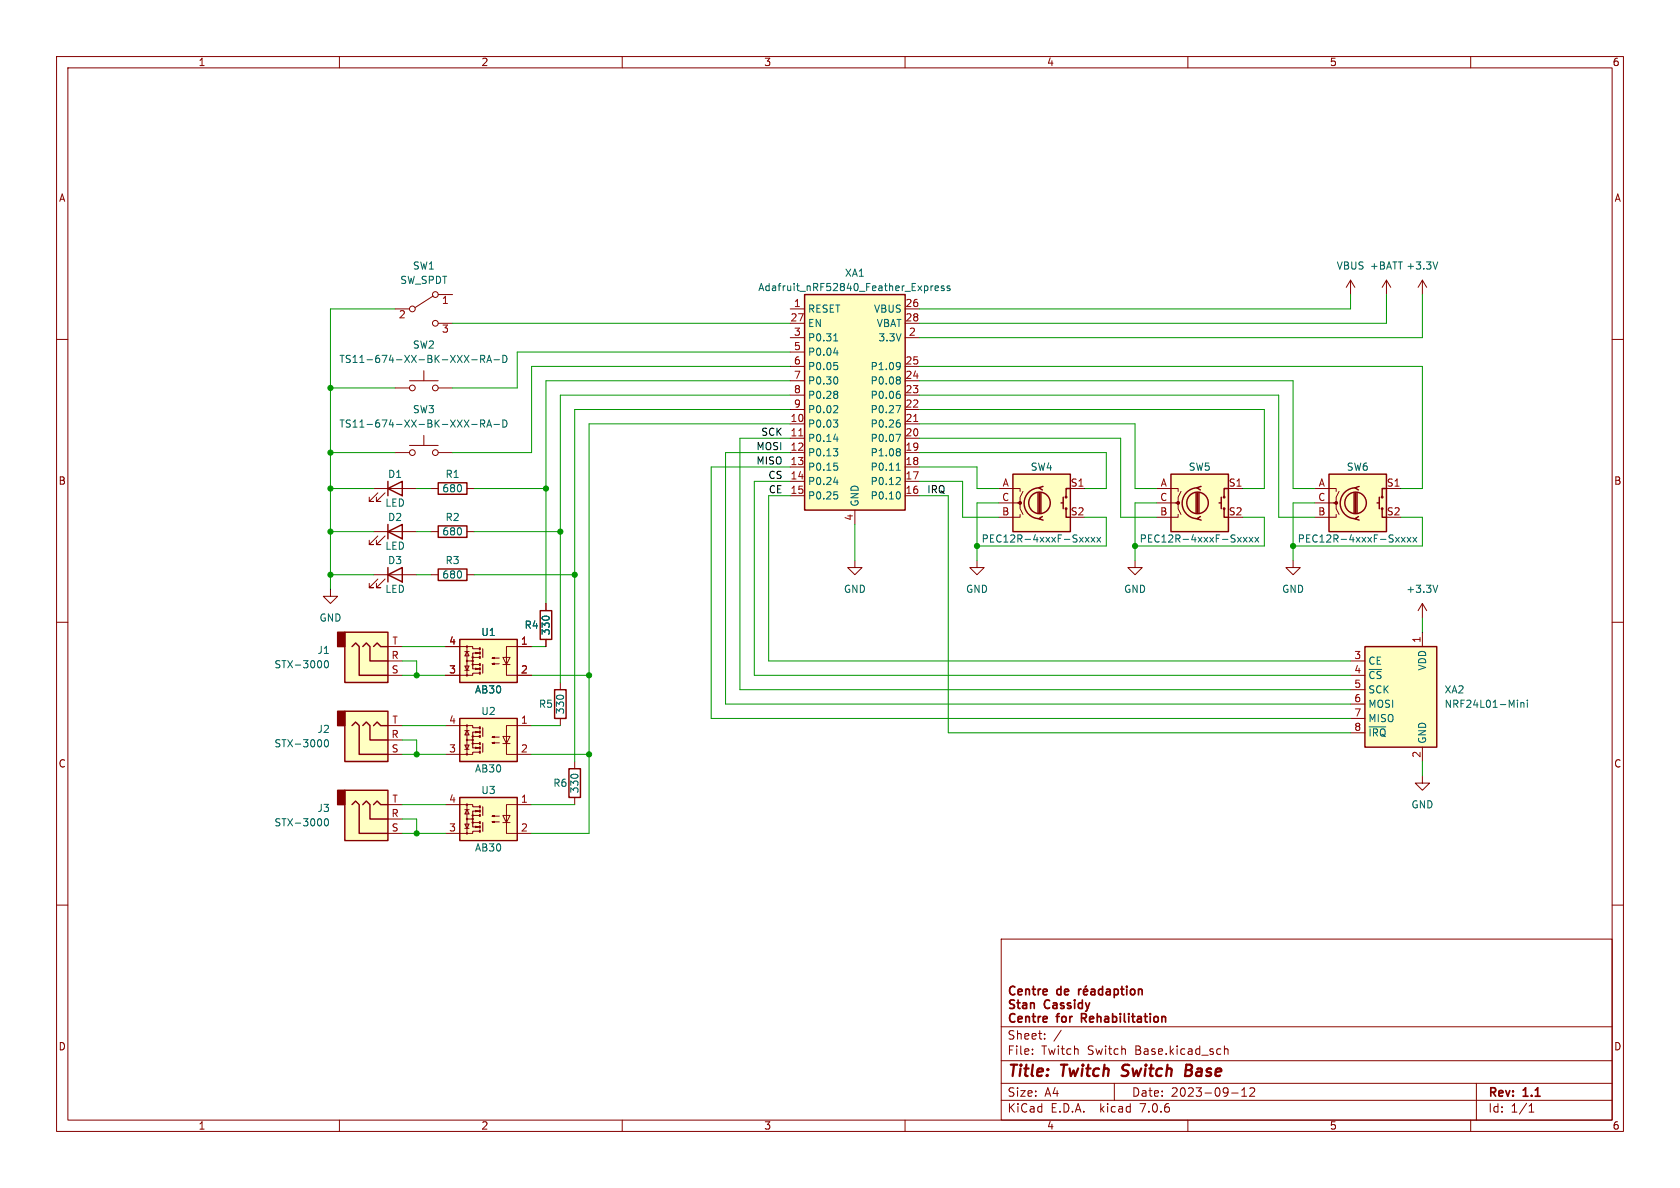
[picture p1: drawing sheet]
<svg xmlns="http://www.w3.org/2000/svg" width="297mm" height="210mm" viewBox="0 0 297 210" stroke-linecap="round" stroke-linejoin="round" font-family="sans-serif">
<g fill="none" stroke="#840000" stroke-width=".18">
<path d="M10 10h277v190h-277zM12 12h273v186h-273zM60 10v2M110 10v2M160 10v2M210 10v2M260 10v2M10 60h2M69.8 54.6h2.6M76.6 52.3l-3.2 2.1M77.5 52.1h2.5M77.5 57.2h2.5"/>
<path d="M139.7 54.6h2.5M139.7 57.2h2.5M139.7 59.7h2.5M160 54.6h2.6M160 57.2h2.6M160 59.7h2.6M238.8 49.5l-.8 1.3M238.8 49.5v2.6M238.8 49.5l.7 1.3M245.1 49.5l-.8 1.3M245.1 49.5v2.6M245.1 49.5l.8 1.3"/>
<path d="M251.5 49.5v2.6M251.5 49.5l-.8 1.3M251.5 49.5l.7 1.3M285 60h2M69.8 68.6h2.6M72.4 78.7h5.1M72.4 67.3h5.1M74.9 65.5v1.8M74.9 77v1.7M77.5 68.6h2.5M139.7 67.3h2.5M139.7 74.9h2.5"/>
<path d="M139.7 77.5h2.5M139.7 72.4h2.5M139.7 69.9h2.5M139.7 64.8h2.5M139.7 62.2h2.5M160 67.3h2.6M160 74.9h2.6M160 77.5h2.6M160 72.4h2.6M160 69.9h2.6M160 64.8h2.6M66 86.4h7.7"/>
<path d="M66 94h7.7M66.8 87.1l-1.5 1.5h.7h-.7v-.7M66.8 94.7l-1.5 1.6h.7h-.7v-.8M68.1 87.1l-1.6 1.5h.8h-.8v-.7M68.1 94.7l-1.6 1.6h.8h-.8v-.8M69.8 80h2.6M76.2 86.4h1.3M76.2 94h1.3M77.5 80h2.5M82.5 86.4h1.3M82.5 94h1.3M139.7 80h2.5"/>
<path d="M139.7 82.6h2.5M139.7 85.1h2.5M139.7 87.6h2.5M151.1 99.1v1.2h1.3l-1.3 1.3-1.2-1.3h1.2M151.1 90.2v2.5M160 80h2.6M160 82.6h2.6M160 85.1h2.6M160 87.6h2.6M172.7 99.1v1.2h1.3l-1.3 1.3-1.3-1.3h1.3M176.5 86.4h3.8v.5M176.5 88.9h3.8v1l.5 1"/>
<path d="M180.3 90.9v.5h-3.8M180.8 86.9l-.5 1v1h-.5M189.2 86.4h2.6M200.7 99.1v1.2h1.2l-1.2 1.3-1.3-1.3h1.3M204.5 86.4h3.8v.5M204.5 88.9h3.8v1l.5 1M208.3 90.9v.5h-3.8M208.8 86.9l-.5 1v1h-.5M217.2 86.4h2.5M228.6 99.1v1.2h1.3l-1.3 1.3-1.3-1.3h1.3M232.4 86.4h3.8v.5M232.4 88.9h3.8v1l.5 1"/>
<path d="M236.2 90.9v.5h-3.8M236.7 86.9l-.5 1v1h-.5M245.1 86.4h2.5M10 110h2M58.4 104.1v1.3h1.3l-1.3 1.3-1.3-1.3h1.3M66 101.6h7.7M66.8 102.4l-1.5 1.5h.7h-.7v-.8M68.1 102.4l-1.6 1.5h.8h-.8v-.8M68.6 116.8h2.5M68.6 114.3h2.5M68.6 119.4h2.5M76.2 101.6h1.3"/>
<path d="M78.7 114.3h4.9v.4h1.1M82.2 117.7h.7l-.4 .8zM82.2 118.5h.7M82.2 115.2h.7M82.5 115.2l.4 .8h-.7zM82.5 114.3v5.1M82.5 116.8h1.1M82.5 101.6h1.3M83.6 117.5v.7h1.1M84.1 118.1l.5 .1-.5 .2zM84.1 115.3l.5 .1-.5 .2zM84.7 115.4h-1.1v.8"/>
<path d="M84.7 119h-1.1v.4h-4.9M84.7 116.2h-1.1v1.3h1.1M87 117.3l.4-.1v.3l-.4-.2h1.3M87 116.3l.4-.1v.3l-.4-.2h1.3M88.9 116.2h1.3l-.7 1.3zM88.9 117.5h1.3M94 114.3h-4.5v5.1h4.5M96.5 106.7v1.3M96.5 113v1.3M238.8 116.8h2.5M238.8 119.4h2.5M251.5 106.7l-.8 1.3"/>
<path d="M251.5 106.7v2.5M251.5 111.8v2.5M251.5 106.7l.7 1.3M285 110h2M68.6 130.8h2.5M68.6 128.3h2.5M68.6 133.4h2.5M78.7 128.3h4.9v.4h1.1M82.2 131.7h.7l-.4 .8zM82.2 132.5h.7M82.2 129.2h.7M82.5 129.2l.4 .7h-.7z"/>
<path d="M82.5 130.8h1.1M82.5 128.3v5.1M83.6 131.4v.8h1.1M84.1 132.1l.5 .1-.5 .1zM84.1 129.3l.5 .1-.5 .1zM84.7 129.4h-1.1v.8M84.7 133h-1.1v.4h-4.9M84.7 130.2h-1.1v1.2h1.1M87 131.3l.4-.1v.2l-.4-.1h1.3M87 130.3l.4-.1v.2l-.4-.1h1.3M88.9 130.2h1.3l-.7 1.2zM88.9 131.4h1.3"/>
<path d="M94 128.3h-4.5v5.1h4.5M99.1 120.7v1.2M99.1 127v1.3M101.6 134.6v1.3M238.8 121.9h2.5M238.8 124.5h2.5M238.8 127h2.5M238.8 129.5h2.5M251.5 137.2v1.2h1.2l-1.2 1.3-1.3-1.3h1.3M251.5 132.1v2.5M10 160h2M68.6 144.8h2.5"/>
<path d="M68.6 147.3h2.5M68.6 142.2h2.5M78.7 142.2h4.9v.4h1.1M82.2 145.7h.7l-.4 .7zM82.2 146.4h.7M82.2 143.1h.7M82.5 143.1l.4 .8h-.7zM82.5 142.2v5.1M82.5 144.8h1.1M83.6 145.4v.8h1.1M84.1 146.1l.5 .1-.5 .1zM84.1 143.3l.5 .1-.5 .1z"/>
<path d="M84.7 143.4h-1.1v.7M84.7 146.9h-1.1v.4h-4.9M84.7 144.1h-1.1v1.3h1.1M87 145.3l.4-.1v.2l-.4-.1h1.3M87 144.3l.4-.2v.3l-.4-.1h1.3M88.9 144.1h1.3l-.7 1.3zM88.9 145.4h1.3M94 142.2h-4.5v5.1h4.5M101.6 141v1.2M285 160h2M177 166h108v32h-108zM60 198v2"/>
<path d="M110 198v2M160 198v2M177 194.5h108M177 191.5h108M177 187.5h108M177 181.5h108M182.5 186.3v.1M182.5 185.5v.1M184.7 183.6v.1M184.7 182.8v.1M187.6 182.1l-1.3 2M197 191.5v3"/>
<path d="M210 198v2M216.5 184.9v1.5M216.5 185.5l.2-.1 .3 .1 .1 .9M217.7 193.2h1.2M219.5 193.8h.9M219.5 192.7l.5-.4v1.5M221 192.4l.5-.1 .2 .1 .1 .3-.9 1.1h.9M260 198v2M261 191.5v6.5M270.3 196.6h.9M270.3 195.5l.4-.4v1.5"/>
<circle cx="72.9" cy="54.6" r=".51"/>
<circle cx="77" cy="57.2" r=".51"/>
<circle cx="77" cy="52.1" r=".51"/>
<circle cx="72.9" cy="68.6" r=".51"/>
<circle cx="77" cy="68.6" r=".51"/>
<circle cx="72.9" cy="80" r=".51"/>
<circle cx="77" cy="80" r=".51"/>
<circle cx="82.5" cy="114.3" r=".13"/>
<circle cx="82.5" cy="119.4" r=".13"/>
<circle cx="82.5" cy="116.8" r=".13"/>
<circle cx="83.6" cy="117.5" r=".13"/>
<circle cx="83.6" cy="116.2" r=".13"/>
<circle cx="83.6" cy="116.8" r=".13"/>
<circle cx="82.5" cy="128.3" r=".13"/>
<circle cx="82.5" cy="130.8" r=".13"/>
<circle cx="82.5" cy="133.4" r=".13"/>
<circle cx="83.6" cy="130.2" r=".13"/>
<circle cx="83.6" cy="131.4" r=".13"/>
<circle cx="83.6" cy="130.8" r=".13"/>
<circle cx="82.5" cy="147.3" r=".13"/>
<circle cx="82.5" cy="144.8" r=".13"/>
<circle cx="82.5" cy="142.2" r=".13"/>
<circle cx="83.6" cy="144.1" r=".13"/>
<circle cx="83.6" cy="144.8" r=".13"/>
<circle cx="83.6" cy="145.4" r=".13"/>
</g>
<path d="M198.3 190.1l.2 .1M198.6 188.4l-.2 .4 .1 .2M209.6 189.2h.7M210.3 189.2l.3 .1M210.4 188.2h-.7l-.2 2 1-.1M210.5 189.1l-.2 .1" fill="none" stroke="#840000" stroke-width=".4"/>
<g fill="none" stroke="#840000" stroke-width=".3">
<path d="M179.3 176.8h-.5l-.3 .3 .1 .3 .7 .3v.4l-.2 .2-.6-.1M179.4 174.5a.6 .6 0 0 0-.7 0 .6 .6 0 0 0-.2 .7 .56 .56 0 0 0 .3 .6 .56 .56 0 0 0 .6-.1M179.8 177.3h.5M180 175.4l.7-.2-.1-.3h-.4l-.2 .2 .1 .7h.5M180 176.8v1.3l.3 .2M180.8 177.3h.6l.1 1M181.3 175l.3-.1h.3l.1 1M181.3 174.9v1M181.5 177.6l-.5 .1a.29 .29 0 0 0-.2 .3 .29 .29 0 0 0 .2 .3l.5-.1M182.2 177.4l.2-.1h.4v1M182.2 177.3v1M182.5 174.9h.6"/>
<path d="M182.7 174.4v1.2l.4 .3M183.6 174.9v1M184 174.9h-.3l-.1 .2M184.4 175.4l.7-.2v-.3h-.5l-.2 .2 .1 .7h.6M185.6 176.9a.6 .6 0 0 0-.8 0 .6 .6 0 0 0-.2 .7 .56 .56 0 0 0 .3 .6 .56 .56 0 0 0 .7-.1M186.2 177.3h.6v1M186.8 177.6l-.5 .1a.29 .29 0 0 0-.2 .3 .29 .29 0 0 0 .2 .3l.5-.1M187.6 174.9h-.5l-.3 .2v.5l.2 .2h.6M187.6 174.4v1.5M188.1 177.3h-.4l-.2 .2 .1 .2 .5 .1v.4h-.6M188.2 175.4l.7-.2-.1-.3h-.4l-.2 .2 .1 .7h.5M189.3 177.3h-.4l-.2 .2 .1 .2 .5 .1v.4h-.6"/>
<path d="M190 176.8v.1M190 177.3v1M190.7 174.9v1M191.1 174.9h-.3l-.1 .2M191.2 180l.7-.1 .2-.2-.1-.4-.2-.1h-.6v1.5M191.3 177.3h-.4l-.3 .3v.4l.2 .2h.5M191.3 176.8v1.5M191.6 180l.5 .7M191.6 175.4l.7-.2-.1-.3h-.4l-.2 .2v.7h.6M191.9 177.3l.4 1M192.1 174.3l-.3 .2M192.3 178.3l-.2 .3-.2 .2"/>
<path d="M192.6 177.3l-.3 1M192.9 174.9h.6l.1 1M193.6 175.2l-.5 .1a.29 .29 0 0 0-.3 .3 .29 .29 0 0 0 .3 .3l.5-.1M194 179.8l.2-.1 .4 .1v.9M194 179.2v1.5M194.9 174.9h-.4l-.3 .2v.5l.1 .2h.6M194.9 174.4v1.5M195.3 179.8h.6l.1 .9M195.6 174.9h.6l.1 1M196.3 175.2l-.5 .1a.29 .29 0 0 0-.3 .3 .29 .29 0 0 0 .3 .3l.5-.1M196.7 179.8l.4-.1 .3 .3v.4l-.1 .2h-.6M196.7 179.2v1.5"/>
<path d="M197 174.9h.4l.3 .2v.5l-.1 .2h-.6M197 174.9v1.5M198.1 179.2v.1M198.1 179.7v1M198.1 174.9h.6M198.3 174.4v1.2l.4 .3M198.8 179.2v1.3l.2 .2M199.2 174.4v.1M199.2 174.9v1M199.6 179.2v.1M199.6 179.7v1M199.9 175l.2-.1 .5 .1v.6l-.1 .2-.4 .1-.2-.2z"/>
<path d="M200.1 179.7h.5M200.3 179.2v1.3l.3 .2M201.1 179.8h.6l.1 .9M201.3 175l.2-.1h.3l.1 1M201.3 174.9v1M202.3 179.7h.5M202.5 179.2v1.3l.3 .2M203.3 179.2v.1M203.3 179.7v1M204.1 179.8l.2-.1 .4 .1 .1 .6-.2 .2-.3 .1-.2-.2zM205.4 179.8l.2-.1 .4 .1 .1 .9M205.4 179.7v1"/>
<path d="M192.6 180.2l.7-.2v-.2l-.5-.1-.2 .2 .1 .7h.6M196 180l-.5 .1a.29 .29 0 0 0-.2 .3 .29 .29 0 0 0 .2 .3l.5-.1M201.8 180l-.5 .1a.29 .29 0 0 0-.3 .3 .29 .29 0 0 0 .3 .3l.5-.1"/>
</g>
<g fill="none" stroke="#840000" stroke-width=".25">
<path d="M142.2 52.1h17.8v38.1h-17.8zM68.6 86.4l2.5-1.3v2.5zM68.6 94l2.5-1.3v2.6zM68.6 85.1v2.5M68.6 92.7v2.6M77.5 85.3h5v2.1h-5zM77.5 93h5v2h-5zM179.1 83.8h10.1v10.2h-10.1zM183.5 87.1v3.6M183.8 86.2a2.73 2.73 0 0 0-2.7 2.8 2.73 2.73 0 0 0 2.7 2.7M183.8 87.1v3.6M184 87.1v3.6"/>
<path d="M184.3 91.3l-.7 .4 .8 .2M184.4 86l-.8 .2 .7 .4M187.6 88.9h.4M188 87.9v2M188.5 89.9v1.5h.7M189.2 86.4h-.7v1.5M207 83.8h10.2v10.2h-10.2zM211.5 87.1v3.6M211.7 86.2a2.73 2.73 0 0 0-2.7 2.8 2.73 2.73 0 0 0 2.7 2.7M211.7 87.1v3.6M212 87.1v3.6M212.2 91.3l-.6 .4 .7 .2"/>
<path d="M212.3 86l-.7 .2 .6 .4M215.5 88.9h.4M215.9 87.9v2M216.4 89.9v1.5h.8M217.2 86.4h-.8v1.5M234.9 83.8h10.2v10.2h-10.2zM239.4 87.1v3.6M239.6 86.2a2.73 2.73 0 0 0-2.7 2.8 2.73 2.73 0 0 0 2.7 2.7M239.6 87.1v3.6M239.9 87.1v3.6M240.2 91.3l-.7 .4 .8 .2M240.3 86l-.8 .2 .7 .4"/>
<path d="M243.5 88.9h.3M243.8 87.9v2M244.3 89.9v1.5h.8M245.1 86.4h-.8v1.5M61 111.8h7.6v8.9h-7.6zM62.2 114.3l.7-.6 .6 .6v5.1h5.1M64.1 114.3l.7-.6 .6 .6v2.5h3.2M66 114.3l.7-.6 .6 .6h1.3M68.6 101.6l2.5-1.3v2.6zM68.6 100.3v2.6M77.5 100.6h5v2h-5zM81.3 113h10.1v7.7h-10.1z"/>
<path d="M95.5 108h2v5h-2zM241.3 114.3h12.7v17.8h-12.7zM61 139.7h7.6v8.9h-7.6zM61 125.7h7.6v8.9h-7.6zM62.2 128.3l.7-.7 .6 .7v5.1h5.1M64.1 128.3l.7-.7 .6 .7v2.5h3.2M66 128.3l.7-.7 .6 .7h1.3M81.3 127h10.1v7.6h-10.1zM98 121.9h2.1v5.1h-2.1zM100.6 135.9h2v5.1h-2zM62.2 142.2l.7-.6 .6 .6v5.1h5.1M64.1 142.2l.7-.6 .6 .6v2.6h3.2"/>
<path d="M66 142.2l.7-.6 .6 .6h1.3M81.3 141h10.1v7.6h-10.1z"/>
<circle cx="183.8" cy="88.9" r="1.9"/>
<circle cx="188.5" cy="89.9" r=".13"/>
<circle cx="188.5" cy="87.9" r=".13"/>
<circle cx="211.7" cy="88.9" r="1.9"/>
<circle cx="216.4" cy="89.9" r=".13"/>
<circle cx="216.4" cy="87.9" r=".13"/>
<circle cx="239.6" cy="88.9" r="1.9"/>
<circle cx="244.3" cy="87.9" r=".13"/>
<circle cx="244.3" cy="89.9" r=".13"/>
</g>
<g fill="none" stroke="#006464" stroke-width=".18">
<path d="M147.6 59.2l.1-.2v1.3M164.6 50.5v.9M164.9 50.5l-.3 .3M165.3 51l.6-.2v-.2l-.4-.1-.2 .2 .1 .6h.5M166.9 50.6l-.3-.1-.2 .2 .1 .2 .4 .1v.3h-.5M167.9 50.6l-.3-.1-.2 .2 .1 .2 .4 .1v.3h-.5M254.2 46.3l-.4 1.3M83.4 75h1M83.4 63.6h1M85 63.5l.6-.1 .1-.2-.1-.3-.6-.1v1.3M85 74.9l.6-.1 .1-.1-.1-.3-.6-.2v1.3M85.3 74.9l.4 .6"/>
<path d="M85.3 63.5l.4 .6M86.1 75.5l.4-1.3 .4 1.3M86.1 64.1l.4-1.3 .4 1.3M86.2 75.1h.6M86.2 63.7h.6M87.3 75h1M87.3 63.6h1M88.9 74.2a.64 .64 0 0 1 .7 .7 .64 .64 0 0 1-.7 .6zM88.9 62.8a.64 .64 0 0 1 .7 .6 .64 .64 0 0 1-.7 .7zM147.3 74.2h.8l-.4 .5M147.3 79.3h.8l-.4 .5M147.4 77.6h.8"/>
<path d="M147.4 60.3h.7M147.4 62.4h.8M147.4 64.1h.6M147.8 66.6a.79 .79 0 0 1 0 1.3M147.9 74.7l.2 .3v.3l-.2 .2M147.9 64.6l.2 .2v.3l-.2 .2M147.9 69.2l.2 .2-.2 .3 .2 .2v.3l-.2 .2M147.9 71.7l.2 .2-.1 .3-.7 .8h.8M147.9 79.8l.2 .2v.3l-.2 .3M148 62v.8M148 77.2v.8M158.4 76.8h.8l-.5 1.2"/>
<path d="M158.4 71.7h.8l-.5 1.3M158.8 74.2h.2M158.8 69.2h.2M158.9 79.3l.3 .3-.3 .3 .3 .2v.2l-.3 .3M158.9 64.1l.2 .1a1.03 1.03 0 0 1-.2 1.1M158.9 66.6l.3 .3-.3 .3 .3 .2v.2l-.3 .3M158.9 69.6l.3 .3v.3l-.3 .2M158.9 74.7l.3 .3v.3l-.3 .2M159.2 64.6l-.3 .3M147.4 85.2h.8M147.4 81.9h.6M147.4 86.9h.6"/>
<path d="M147.9 82.3l.2 .3v.3l-.2 .2M147.9 87.4l.2 .3v.3l-.2 .2M148 84.8v.9M158.4 83.1h.8M158.7 82l.1-.1v1.2M158.9 86.9a.79 .79 0 0 1 0 1.3M158.9 84.4l.3 .2-.1 .3-.7 .8h.8M191.9 95l.6 .8M192.5 95l-.6 .8M192.9 95l.7 .8M193.6 95l-.7 .8M193.9 95l.7 .8"/>
<path d="M194.6 95l-.7 .8M219.8 95l.7 .8M220.5 95l-.7 .8M220.8 95l.7 .8M221.5 95l-.7 .8M221.9 95l.6 .8M222.5 95l-.6 .8M247.7 95l.7 .8M248.4 95l-.7 .8M248.8 95l.6 .8M249.4 95l-.6 .8M249.8 95l.7 .8"/>
<path d="M250.5 95l-.7 .8M57.5 116.8h.1a.68 .68 0 0 1 .5 .6 .68 .68 0 0 1-.5 .7 .84 .84 0 0 1-.1-1.3zM254.2 103.4l-.4 1.3M57.5 130.8h.1a.68 .68 0 0 1 .5 .6 .68 .68 0 0 1-.5 .6 .84 .84 0 0 1-.1-1.2zM242 128.5h3M268.3 123.8v.1M268.3 124.2v.8M268.9 124.2v.8M268.9 124.3l.1-.1 .4 .1v.7M270 123.8v.1M270 124.2v.8M57.5 144.8l.1-.1a.68 .68 0 0 1 .5 .7 .68 .68 0 0 1-.5 .6l-.1-.1-.2-.4z"/>
</g>
<g fill="#ffffc2" stroke="#ffffc2" stroke-width=".18">
<path d="M81.3 127h10.1v7.6h-10.1z"/>
<path d="M81.3 113h10.1v7.7h-10.1z"/>
<path d="M61 139.7h7.6v8.9h-7.6z"/>
<path d="M61 125.7h7.6v8.9h-7.6z"/>
<path d="M61 111.8h7.6v8.9h-7.6z"/>
<path d="M241.3 114.3h12.7v17.8h-12.7z"/>
<path d="M81.3 141h10.1v7.6h-10.1z"/>
<path d="M142.2 52.1h17.8v38.1h-17.8z"/>
<path d="M234.9 83.8h10.2v10.2h-10.2z"/>
<path d="M179.1 83.8h10.1v10.2h-10.1z"/>
<path d="M207 83.8h10.2v10.2h-10.2z"/>
</g>
<path d="M85.3 114.7v1.5M85.3 117.5v1.5M85.3 128.7v1.5M85.3 131.4v1.6M85.3 142.6v1.5M85.3 145.4v1.5" fill="none" stroke="#840000" stroke-width=".2"/>
<g fill="none" stroke="#840000" stroke-width=".36">
<path d="M84.8 118.9v.2M84.8 118.1v.3M84.8 116.1v.2M84.8 115.3v.3M84.8 114.6v.2M84.8 117.3v.3M84.8 132.8v.3M84.8 132.1v.2M84.8 130v.3M84.8 129.3v.2M84.8 128.5v.3M84.8 131.3v.3"/>
<path d="M84.8 146.8v.3M84.8 146.1v.2M84.8 144v.3M84.8 143.3v.2M84.8 142.5v.2M84.8 145.3v.2"/>
</g>
<g fill="#840000" stroke="#840000" stroke-width=".25">
<path d="M59.7 139.7h1.3v2.5h-1.3z"/>
<path d="M59.7 125.7h1.3v2.6h-1.3z"/>
<path d="M59.7 111.8h1.3v2.5h-1.3z"/>
</g>
<path d="M141.2 77.1h.7M161.5 74.5h.8" fill="none" stroke="#a90000" stroke-width=".18"/>
<g fill="#840000" stroke="#840000" stroke-width=".18">
<circle cx="236.2" cy="88.9" r=".25"/>
<circle cx="180.3" cy="88.9" r=".25"/>
<circle cx="208.3" cy="88.9" r=".25"/>
</g>
<g fill="none" stroke="#009600" stroke-width=".18">
<path d="M69.8 54.6h-11.4v49.5M80 57.2h59.7M238.8 52.1v2.5h-76.2M245.1 52.1v5.1h-82.5M251.5 52.1v7.6h-88.9M58.4 68.6h11.4M139.7 67.3h-43.2v39.4M139.7 74.9h-35.6v72.4h-10.1M139.7 77.5h-8.9v44.4h108M139.7 64.8h-45.7v15.2h-14M139.7 62.2h-48.3v6.4h-11.4M139.7 72.4h-38.1v62.2"/>
<path d="M139.7 69.9h-40.6v50.8M162.6 74.9h38.1v11.5h3.8M162.6 67.3h66v19.1h3.8M162.6 77.5h35.5v13.9h6.4M162.6 69.9h63.5v21.5h6.3M162.6 72.4h60.9v14h-3.8M162.6 64.8h88.9v21.6h-3.9M58.4 86.4h7.6M58.4 94h7.6M58.4 80h11.4M73.7 86.4h2.5M73.7 94h2.5"/>
<path d="M83.8 86.4h12.7M83.8 94h15.3M139.7 85.1h-6.4v34.3h105.5M139.7 87.6h-3.8v29.2h102.9M139.7 80h-11.4v44.5h110.5M139.7 82.6h-14v44.4h113.1M151.1 92.7v6.4M162.6 85.1h7.6v6.3h6.3M162.6 82.6h10.1v3.8h3.8M162.6 80h33v6.4h-3.8M162.6 87.6h5v41.9h71.2M176.5 88.9h-3.8v10.2"/>
<path d="M191.8 91.4h3.8v5.1h-22.9M204.5 88.9h-3.8v10.2M219.7 91.4h3.8v5.1h-22.8M232.4 88.9h-3.8v10.2M247.6 91.4h3.9v5.1h-22.9M58.4 101.6h7.6M71.1 114.3h7.6M71.1 119.4h7.6M71.1 116.8h2.6v2.6M73.7 101.6h2.5M83.8 101.6h17.8M94 114.3h2.5"/>
<path d="M94 119.4h10.1M251.5 109.2v2.6M71.1 130.8h2.6v2.6M71.1 128.3h7.6M71.1 133.4h7.6M94 128.3h5.1M94 133.4h10.1M251.5 134.6v2.6M71.1 144.8h2.6v2.5M71.1 142.2h7.6M71.1 147.3h7.6M94 142.2h7.6"/>
</g>
<g fill="#009600" stroke="#009600" stroke-width=".18">
<circle cx="73.7" cy="133.4" r=".46"/>
<circle cx="73.7" cy="119.4" r=".46"/>
<circle cx="73.7" cy="147.3" r=".46"/>
<circle cx="104.1" cy="119.4" r=".46"/>
<circle cx="104.1" cy="133.4" r=".46"/>
<circle cx="200.7" cy="96.5" r=".46"/>
<circle cx="58.4" cy="94" r=".46"/>
<circle cx="58.4" cy="101.6" r=".46"/>
<circle cx="58.4" cy="80" r=".46"/>
<circle cx="58.4" cy="86.4" r=".46"/>
<circle cx="58.4" cy="68.6" r=".46"/>
<circle cx="172.7" cy="96.5" r=".46"/>
<circle cx="99.1" cy="94" r=".46"/>
<circle cx="101.6" cy="101.6" r=".46"/>
<circle cx="228.6" cy="96.5" r=".46"/>
<circle cx="96.5" cy="86.4" r=".46"/>
</g>
<g font-size="2.8" fill="#840000">
<text x="178" y="190.9">Title:</text>
<text x="187.7" y="190.9">Twitch</text>
<text x="199.2" y="190.9">Switch</text>
<text x="211.2" y="190.9">Base</text>
</g>
<g font-size="2.1" fill="#840000">
<text x="178" y="184">Sheet:</text>
<text x="178" y="181.2">Centre</text>
<text x="187" y="181.2">de</text>
<text x="178" y="186.7">File:</text>
<text x="184.1" y="186.7">Twitch</text>
<text x="192.3" y="186.7">Switch</text>
<text x="200.8" y="186.7">Base.kicad_sch</text>
<text x="178" y="196.9">KiCad</text>
<text x="178" y="194.1">Size:</text>
<text x="184.7" y="194.1">A4</text>
<text x="185.7" y="196.9">E.D.A.</text>
<text x="194.6" y="196.9">kicad</text>
<text x="200" y="194.1">Date:</text>
<text x="201.8" y="196.9">7.0.6</text>
<text x="207" y="194.1">2023-09-12</text>
<text x="263" y="194.3">Rev:</text>
<text x="263" y="196.9">Id:</text>
<text x="267.1" y="196.9">1/1</text>
<text x="269.4" y="194.3">1.1</text>
</g>
<g font-size="1.8" fill="#840000">
<text x="35" y="11.9">1</text>
<text x="85" y="11.9">2</text>
<text x="135" y="11.9">3</text>
<text x="185" y="11.9">4</text>
<text x="235" y="11.9">5</text>
<text x="285" y="11.9">6</text>
<text x="10.3" y="35.9">A</text>
<text x="285.3" y="35.9">A</text>
<text x="10.3" y="85.9">B</text>
<text x="285.3" y="85.9">B</text>
<text x="10.3" y="135.9">C</text>
<text x="285.3" y="135.9">C</text>
<text x="10.3" y="185.9">D</text>
<text x="285.3" y="185.9">D</text>
<text x="35" y="199.9">1</text>
<text x="85" y="199.9">2</text>
<text x="135" y="199.9">3</text>
<text x="185" y="199.9">4</text>
<text x="235" y="199.9">5</text>
<text x="285" y="199.9">6</text>
</g>
<g font-size="1.8" fill="#006464">
<text x="72.9" y="47.9">SW1</text>
<text x="236.2" y="47.9">VBUS +BATT +3.3V</text>
<text x="70.7" y="50.4">SW_SPDT</text>
<text x="133.9" y="51.7">Adafruit_nRF52840_Feather_Express</text>
<text x="149.3" y="49.1">XA1</text>
<text x="142.7" y="55.5">RESET</text>
<text x="142.7" y="58">EN</text>
<text x="154.4" y="55.5">VBUS</text>
<text x="154.9" y="58">VBAT</text>
<text x="59.9" y="64.4">TS11-674-XX-BK-XXX-RA-D</text>
<text x="72.9" y="61.8">SW2</text>
<text x="142.7" y="60.6">P0.31</text>
<text x="142.7" y="63.1">P0.04</text>
<text x="142.7" y="65.6">P0.05</text>
<text x="153.8" y="65.6">P1.09</text>
<text x="155.2" y="60.6">3.3V</text>
<text x="142.7" y="68.2">P0.30</text>
<text x="142.7" y="70.7">P0.28</text>
<text x="153.8" y="70.7">P0.06</text>
<text x="153.8" y="68.2">P0.08</text>
<text x="59.9" y="75.8">TS11-674-XX-BK-XXX-RA-D</text>
<text x="72.9" y="73.3">SW3</text>
<text x="142.7" y="75.8">P0.03</text>
<text x="142.7" y="73.3">P0.02</text>
<text x="153.8" y="75.8">P0.26</text>
<text x="153.8" y="73.3">P0.27</text>
<text x="142.7" y="78.3">P0.14</text>
<text x="142.7" y="80.9">P0.13</text>
<text x="142.7" y="83.4">P0.15</text>
<text x="153.8" y="83.4">P0.11</text>
<text x="153.8" y="80.9">P1.08</text>
<text x="153.8" y="78.3">P0.07</text>
<text x="182.1" y="83.4">SW4</text>
<text x="210.1" y="83.4">SW5</text>
<text x="238" y="83.4">SW6</text>
<text x="68" y="89.8">LED</text>
<text x="68.5" y="84.7">D1</text>
<text x="78.1" y="87.2">680</text>
<text x="78.7" y="84.7">R1</text>
<text x="142.7" y="86">P0.24</text>
<text x="142.7" y="88.5">P0.25</text>
<text x="152" y="89.7" transform="rotate(-90 152 89.7)">GND</text>
<text x="153.8" y="88.5">P0.10</text>
<text x="153.8" y="86">P0.12</text>
<text x="68.5" y="92.3">D2</text>
<text x="78.1" y="94.8">680</text>
<text x="78.7" y="92.3">R2</text>
<text x="68" y="97.4">LED</text>
<text x="68.5" y="99.9">D3</text>
<text x="78.7" y="99.9">R3</text>
<text x="173.4" y="96.1">PEC12R-4xxxF-Sxxxx</text>
<text x="201.4" y="96.1">PEC12R-4xxxF-Sxxxx</text>
<text x="229.3" y="96.1">PEC12R-4xxxF-Sxxxx</text>
<text x="68" y="105">LED</text>
<text x="78.1" y="102.5">680</text>
<text x="149.1" y="105">GND</text>
<text x="170.7" y="105">GND</text>
<text x="198.6" y="105">GND</text>
<text x="226.6" y="105">GND</text>
<text x="248.5" y="105">+3.3V</text>
<text x="56.4" y="110.1">GND</text>
<text x="85" y="112.6">U1</text>
<text x="92.6" y="111.4">R4</text>
<text x="97.4" y="112.4" transform="rotate(-90 97.4 112.4)">330</text>
<text x="48.4" y="118.3">STX-3000</text>
<text x="56" y="115.8">J1</text>
<text x="241.8" y="117.7">CE</text>
<text x="252.3" y="118.6" transform="rotate(-90 252.3 118.6)">VDD</text>
<text x="83.9" y="122.8">AB30</text>
<text x="95.2" y="125.3">R5</text>
<text x="241.8" y="120.2">~{CS}</text>
<text x="241.8" y="122.8">SCK</text>
<text x="241.8" y="125.3">MOSI</text>
<text x="255.3" y="122.8">XA2</text>
<text x="255.3" y="125.3">NRF24L01-Mini</text>
<text x="56" y="129.8">J2</text>
<text x="85" y="126.6">U2</text>
<text x="99.9" y="126.4" transform="rotate(-90 99.9 126.4)">330</text>
<text x="241.8" y="127.9">MISO</text>
<text x="241.8" y="130.4">~{IRQ}</text>
<text x="252.3" y="131.6" transform="rotate(-90 252.3 131.6)">GND</text>
<text x="48.4" y="132.3">STX-3000</text>
<text x="83.9" y="136.8">AB30</text>
<text x="56" y="143.7">J3</text>
<text x="85" y="140.6">U3</text>
<text x="97.7" y="139.3">R6</text>
<text x="102.5" y="140.3" transform="rotate(-90 102.5 140.3)">330</text>
<text x="249.4" y="143.1">GND</text>
<text x="48.4" y="146.3">STX-3000</text>
<text x="83.9" y="150.7">AB30</text>
</g>
<g font-size="1.8" fill="#a90000">
<text x="70.4" y="56.6">2</text>
<text x="78" y="54.1">1</text>
<text x="78" y="59.1">3</text>
<text x="139.7" y="56.9">27</text>
<text x="140.3" y="54.4">1</text>
<text x="140.3" y="59.4">3</text>
<text x="160" y="54.4">26</text>
<text x="160" y="56.9">28</text>
<text x="160.6" y="59.4">2</text>
<text x="140.3" y="62">5</text>
<text x="140.3" y="64.5">6</text>
<text x="160" y="64.5">25</text>
<text x="140.3" y="67.1">7</text>
<text x="140.3" y="69.6">8</text>
<text x="160" y="69.6">23</text>
<text x="160" y="67.1">24</text>
<text x="139.7" y="74.7">10</text>
<text x="139.7" y="77.2">11</text>
<text x="140.3" y="72.1">9</text>
<text x="160" y="77.2">20</text>
<text x="160" y="74.7">21</text>
<text x="160" y="72.1">22</text>
<text x="139.7" y="79.8">12</text>
<text x="139.7" y="82.3">13</text>
<text x="160" y="82.3">18</text>
<text x="160" y="79.8">19</text>
<text x="139.7" y="84.8">14</text>
<text x="139.7" y="87.4">15</text>
<text x="160" y="87.4">16</text>
<text x="160" y="84.8">17</text>
<text x="177.1" y="88.6">C</text>
<text x="177.2" y="86.1">A</text>
<text x="189.2" y="86.1">S1</text>
<text x="205" y="88.6">C</text>
<text x="205.1" y="86.1">A</text>
<text x="217.1" y="86.1">S1</text>
<text x="232.9" y="88.6">C</text>
<text x="233" y="86.1">A</text>
<text x="245.1" y="86.1">S1</text>
<text x="150.9" y="92.1" transform="rotate(-90 150.9 92.1)">4</text>
<text x="177.1" y="91.2">B</text>
<text x="189.2" y="91.2">S2</text>
<text x="205" y="91.2">B</text>
<text x="217.1" y="91.2">S2</text>
<text x="232.9" y="91.2">B</text>
<text x="245.1" y="91.2">S2</text>
<text x="251.2" y="113.7" transform="rotate(-90 251.2 113.7)">1</text>
<text x="69.1" y="116.6">R</text>
<text x="69.1" y="119.1">S</text>
<text x="69.3" y="114">T</text>
<text x="79.3" y="119.1">3</text>
<text x="79.3" y="114">4</text>
<text x="92" y="114">1</text>
<text x="92" y="119.1">2</text>
<text x="239.3" y="116.6">3</text>
<text x="239.3" y="119.1">4</text>
<text x="239.3" y="121.7">5</text>
<text x="239.3" y="124.2">6</text>
<text x="69.1" y="130.6">R</text>
<text x="69.3" y="128">T</text>
<text x="79.3" y="128">4</text>
<text x="92" y="128">1</text>
<text x="239.3" y="126.7">7</text>
<text x="239.3" y="129.3">8</text>
<text x="69.1" y="133.1">S</text>
<text x="79.3" y="133.1">3</text>
<text x="92" y="133.1">2</text>
<text x="251.2" y="134.1" transform="rotate(-90 251.2 134.1)">2</text>
<text x="69.3" y="142">T</text>
<text x="79.3" y="142">4</text>
<text x="92" y="142">1</text>
<text x="69.1" y="144.5">R</text>
<text x="69.1" y="147.1">S</text>
<text x="79.3" y="147.1">3</text>
<text x="92" y="147.1">2</text>
</g>
<g font-size="1.8" fill="#0f0f0f">
<text x="134.5" y="77.1">SCK</text>
<text x="133.6" y="79.7">MOSI</text>
<text x="133.6" y="82.2">MISO</text>
<text x="135.7" y="84.7">CS</text>
<text x="135.8" y="87.3">CE</text>
<text x="163.8" y="87.3">IRQ</text>
</g>
</svg>
